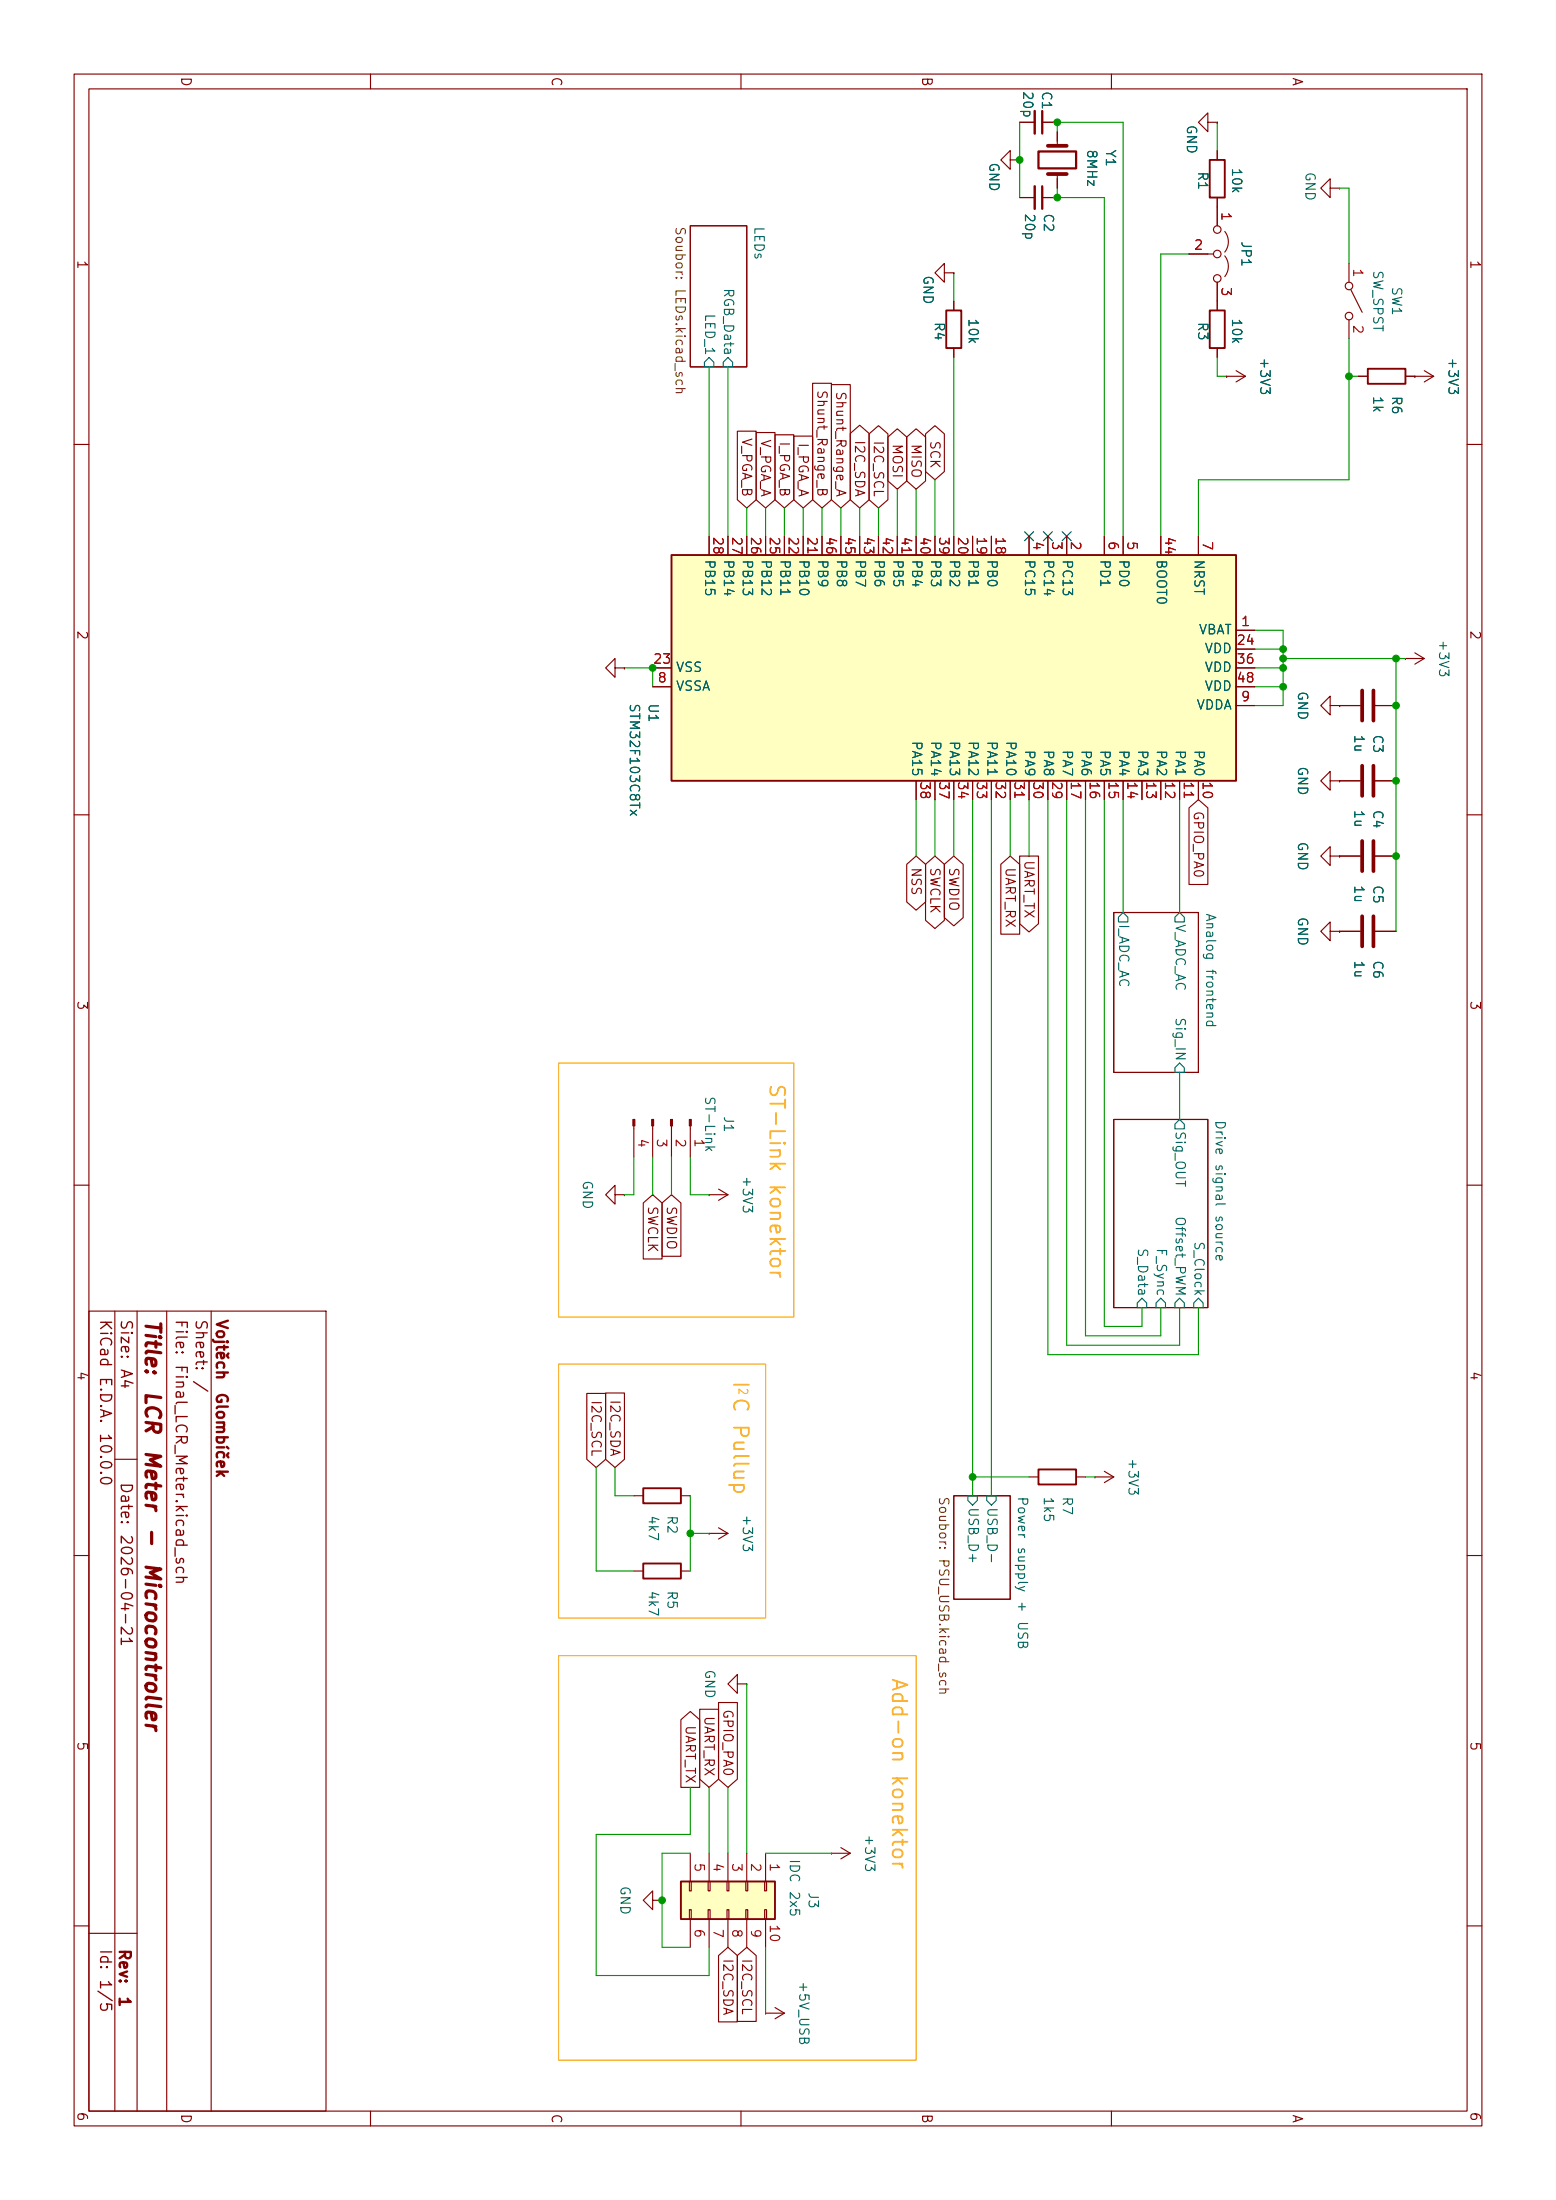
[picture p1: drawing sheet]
<svg xmlns="http://www.w3.org/2000/svg" width="210mm" height="297mm" viewBox="0 0 210 297" stroke-linecap="round" stroke-linejoin="round" font-family="sans-serif">
<g fill="none" stroke="#840000" stroke-width=".15">
<path d="M10 10h190v277h-190zM12 12h186v273h-186zM50 10v2M100 10v2M150 10v2M93.2 30.5h7.6v19h-7.6zM127.5 36.8v-1.2l-1.3 1.2 1.3 1.3v-1.3h1.2M128.7 36.8h.1M10 60h2M198 60h2M83 90.2v-1.3l-1.3 1.3 1.3 1.2v-1.2h1.3M84.3 90.2h.1"/>
<path d="M179.5 95.2v-1.2l-1.2 1.2 1.2 1.3v-1.3h1.3M180.8 95.2h.1M180.8 95.2h2.8M185.6 95.2h2.8M10 110h2M198 110h2M150.3 123.2h11.4v21.6h-11.4zM179.5 125.7v-1.2l-1.2 1.2 1.2 1.3v-1.3h1.3M180.8 125.7h.1M10 160h2M150.3 151.1h12.7v25.4h-12.7zM198 160h2"/>
<path d="M12 177h32v108h-32zM15.5 177v108M18.5 177v108M22.5 177v108M28.5 177v108M15.5 197h3M138.9 199.4h1.3M145.2 199.4h1.3M147.8 199.4h.1M147.8 199.4h2.5M149 198.6l1.3 .8M150.3 199.4l-1.3 .8"/>
<path d="M10 210h2M85.5 201.9h1.3M91.9 201.9h1.3M128.7 201.9h7.6v14h-7.6zM198 210h2M10 260h2M88.1 256.5v-1.2l-1.3 1.2 1.3 1.3v-1.3h1.3M89.4 256.5h.1M112.2 250.2h.1M112.2 250.2h2.6M113.5 249.4l1.3 .8M114.8 250.2l-1.3 .8"/>
<path d="M198 260h2M12 261h6.5M103.3 271.8h.1M103.3 271.8h2.6M104.6 271l1.3 .8M105.9 271.8l-1.3 .7M50 285v2M100 285v2M150 285v2"/>
</g>
<path d="M95.1 48.9l.6-.6 .6 .6v.6h-1.2zM97.6 48.9l.6-.6 .7 .6v.6h-1.3zM151 123.8l.6-.6 .6 .6v.7h-1.2zM158.6 123.8l.6-.6 .6 .6v.7h-1.2zM158.6 151.8l.6-.7 .6 .7v.6h-1.2zM158.6 144.1l.6-.6 .6 .6v.7h-1.2zM154.1 175.3l.7 .6v.6h-1.3v-.6zM156.7 175.3l.6 .6v.6h-1.3v-.6zM158.6 175.9l.6-.6 .6 .6v.6h-1.2zM161.1 175.9l.6-.6 .7 .6v.6h-1.3zM130.6 201.9h1.3v.7l-.6 .6-.7-.6zM133.2 201.9h1.2v.7l-.6 .6-.6-.6z" fill="none" stroke="#006464" stroke-width=".15"/>
<path d="M183.8 93.2v4.1M185.4 93.2v4.1" fill="none" stroke="#840000" stroke-width=".51"/>
<path d="M140.2 198.4h5v2h-5zM86.8 200.9h5.1v2h-5.1z" fill="none" stroke="#840000" stroke-width=".25"/>
<path d="M91.9 254h12.7v5.1h-12.7z" fill="#ffffc2"/>
<path d="M163.3 21.6h2v5.1h-2zM163.3 41.9h2v5.1h-2zM184.6 49.8h5.1v2h-5.1zM86.8 211.1h5.1v2h-5.1zM91.9 254h12.7v5.1h-12.7z" fill="none" stroke="#840000" stroke-width=".25"/>
<g fill="none" stroke="#840000" stroke-width=".15">
<path d="M163 16.5v-1.3l-1.3 1.3 1.3 1.3v-1.3h1.3M164.3 16.5h.1M160.5 34.3h3.3M164.3 20.3v1.3M164.3 26.7v3.8M164.3 38.1v3.8M165.3 31.2a2.26 2.26 0 0 1 0 2.8M165.3 34.5a2.26 2.26 0 0 1 0 2.8M179.5 25.4v-1.3l-1.2 1.3 1.2 1.3v-1.3h1.3M180.8 25.4h.1M182.1 35.6v2.5M182.3 39.1l1.5 3.1"/>
<path d="M164.3 47v1.3M165.6 50.8h.1M165.6 50.8h2.5M166.8 50l1.3 .8M168.1 50.8l-1.3 .8M182.1 43.2v2.5M183.3 50.8h1.3M189.7 50.8h3.8M191 50.8h.1M192.2 50l1.3 .8M193.5 50.8l-1.3 .8M189.7 88.9h.1"/>
<path d="M189.7 88.9h2.5M191 88.1l1.2 .8M192.2 88.9l-1.2 .8M179.5 115.6v-1.3l-1.2 1.3 1.2 1.2v-1.2h1.3M179.5 105.4v-1.3l-1.2 1.3 1.2 1.3v-1.3h1.3M180.8 115.6h.1M180.8 105.4h.1M180.8 105.4h2.8M185.6 105.4h2.8M180.8 125.7h2.8M185.6 125.7h2.8M85.5 212.1h1.3"/>
<path d="M91.9 212.1h1.3M95.7 207h.1M95.7 207h2.5M97 206.2l1.2 .8M98.2 207l-1.2 .8M99.5 227.3v-1.2l-1.3 1.2 1.3 1.3v-1.3h1.3M100.8 227.3h.1M93 254h.3v1.3h-.3zM93 257.8h.3v1.3h-.3zM93.2 250.2v3.8M93.2 259.1v3.8M95.6 254h.2v1.3h-.2z"/>
<path d="M95.6 257.8h.2v1.3h-.2zM95.7 250.2v3.8M95.7 259.1v3.8M98.1 254h.3v1.3h-.3zM98.1 257.8h.3v1.3h-.3zM98.2 250.2v3.8M98.2 259.1v3.8M100.7 254h.2v1.3h-.2zM100.7 257.8h.2v1.3h-.2zM100.8 250.2v3.8M100.8 259.1v3.8M103.2 254h.3v1.3h-.3z"/>
<path d="M103.2 257.8h.3v1.3h-.3zM103.3 250.2v3.8M103.3 259.1v3.8"/>
<circle cx="164.3" cy="31" r=".51"/>
<circle cx="164.3" cy="37.6" r=".51"/>
<circle cx="164.3" cy="34.3" r=".51"/>
<circle cx="182.1" cy="38.6" r=".51"/>
<circle cx="182.1" cy="42.7" r=".51"/>
</g>
<path d="M183.8 103.4v4M185.4 103.4v4M183.8 123.7v4.1M185.4 123.7v4.1" fill="none" stroke="#840000" stroke-width=".51"/>
<path d="M90.6 74.9h76.2v30.5h-76.2z" fill="#ffffc2"/>
<path d="M127.7 41.9h2v5.1h-2zM90.6 74.9h76.2v30.5h-76.2z" fill="none" stroke="#840000" stroke-width=".25"/>
<g fill="none" stroke="#840000" stroke-width=".15">
<path d="M137.6 16.5h2M140.7 16.5h2M142.7 17.8v1.9M164.3 16.5h.1M128.7 36.8h.1M136.3 21.6v-1.3l-1.2 1.3 1.2 1.3v-1.3h1.3M137.6 21.6h.1M137.6 26.7h2M140.7 26.7h2M142.7 23.5v1.9M160.5 34.3h2.5M164.3 20.3v1.3"/>
<path d="M164.3 26.7v3.8M164.3 38.1v3.8M99.5 58.2h2.6v9.3l-1.3 1.1-1.3-1.1zM102.1 58.4h2.5v9.1l-1.3 1.1-1.2-1.1zM104.6 58.7h2.5v8.8l-1.2 1.1-1.3-1.1zM107.1 58.9h2.6v8.6l-1.3 1.1-1.3-1.1zM109.7 51.7h2.5v15.8l-1.3 1.1-1.2-1.1zM112.2 51.9h2.6v15.6l-1.3 1.1-1.3-1.1zM114.8 58.5l1.2-1.1 1.3 1.1v9l-1.3 1.1-1.2-1.1zM117.3 58.6l1.3-1.1 1.2 1.1v8.9l-1.2 1.1-1.3-1.1zM119.8 59l1.3-1.1 1.3 1.1v5.9l-1.3 1.1-1.3-1.1zM122.4 59l1.2-1.1 1.3 1.1v5.9l-1.3 1.1-1.2-1.1z"/>
<path d="M124.9 58.6l1.3-1.1 1.3 1.1v5.1l-1.3 1.1-1.3-1.1zM128.7 40.6v1.3M128.7 47v1.3M164.3 47v1.3M165.6 50.8h.1M183.3 50.8h1.3M189.7 50.8h1.3M191 50.8h.1M95.7 72.4v2.5M98.2 72.4v2.5M100.8 72.4v2.5M103.3 72.4v2.5"/>
<path d="M105.9 72.4v2.5M108.4 72.4v2.5M110.9 72.4v2.5M113.5 72.4v2.5M116 72.4v2.5M118.6 72.4v2.5M121.1 72.4v2.5M123.6 72.4v2.5M126.2 72.4v2.5M128.7 72.4v2.5M131.3 72.4v2.5M133.8 72.4v2.5"/>
<path d="M138.9 72.4v2.5M141.4 72.4v2.5M144 72.4v2.5M149 72.4v2.5M151.6 72.4v2.5M156.7 72.4v2.5M161.7 72.4v2.5M84.3 90.2h.1M88.1 92.7h2.5M88.1 90.2h2.5M166.8 85.1h2.6M166.8 92.7h2.6"/>
<path d="M166.8 95.2h2.6M166.8 90.2h2.6M166.8 87.6h2.6M180.8 95.2h.1M180.8 95.2h2.8M185.6 95.2h2.8M122.4 116.7l1.2-1.1 1.3 1.1v5.1l-1.3 1.1-1.2-1.1zM123.6 105.4v2.5M124.9 116.7l1.3-1.1 1.3 1.1v7.5l-1.3 1.2-1.3-1.2zM126.2 105.4v2.5M127.5 116.7l1.2-1.1 1.3 1.1v7.2l-1.3 1.1-1.2-1.1zM128.7 105.4v2.5"/>
<path d="M131.3 105.4v2.5M133.8 105.4v2.5M135.1 116.7l1.2-1.1 1.3 1.1v9.4h-2.5zM136.3 105.4v2.5M137.6 115.6h2.6v9.1l-1.3 1.1-1.3-1.1zM138.9 105.4v2.5M141.4 105.4v2.5M144 105.4v2.5M146.5 105.4v2.5M149 105.4v2.5M151.6 105.4v2.5M154.1 105.4v2.5"/>
<path d="M156.7 105.4v2.5M159.2 105.4v2.5M160.5 109.1l1.2-1.2 1.3 1.2v10.3h-2.5zM161.7 105.4v2.5M180.8 115.6h.1M180.8 105.4h.1M180.8 115.6h2.8M180.8 105.4h2.8M185.6 115.6h2.8M185.6 105.4h2.8M180.8 125.7h.1M180.8 125.7h2.8"/>
<path d="M185.6 125.7h2.8M85.5 152v4.2M88.1 152v4.2M90.6 152v4.2M93.2 152v4.2M83 161.3v-1.3l-1.3 1.3 1.3 1.3v-1.3h1.3M84.3 161.3h.1M86.8 162.4l1.3-1.1 1.3 1.1v7.6h-2.6zM89.4 162.4l1.2-1.1 1.3 1.1v7.2h-2.5zM95.7 161.3h.1M95.7 161.3h2.5M97 160.5l1.2 .8"/>
<path d="M98.2 161.3l-1.2 .8M79.2 188.1h2.5v8.9l-1.2 1.1-1.3-1.1zM81.7 188.1h2.6v8.9l-1.3 1.1-1.3-1.1zM91.9 232.2l1.3-1.1 1.2 1.1v9.1h-2.5zM94.4 230.8h2.6v9.4l-1.3 1.1-1.3-1.1zM97 229.8h2.5v10.4l-1.3 1.1-1.2-1.1zM97 264l1.2-1.1 1.3 1.1v9h-2.5zM99.5 264l1.3-1.1 1.3 1.1v8.9h-2.6z"/>
</g>
<path d="M141.4 19.7h2.6M141.4 23.5h2.6M183.8 113.5v4.1M185.4 113.5v4.1" fill="none" stroke="#840000" stroke-width=".51"/>
<g fill="#840000" stroke="#840000" stroke-width=".15">
<path d="M93 151.1h.3v.9h-.3z"/>
<path d="M90.5 151.1h.3v.9h-.3z"/>
<path d="M88 151.1h.2v.9h-.2z"/>
<path d="M85.4 151.1h.3v.9h-.3z"/>
</g>
<path d="M140.7 15v3M140.2 20.4h5v2.3h-5zM140.7 25.1v3.1" fill="none" stroke="#840000" stroke-width=".3"/>
<path d="M139.6 15v3M139.6 25.1v3.1" fill="none" stroke="#840000" stroke-width=".33"/>
<g fill="none" stroke="#009600" stroke-width=".15">
<path d="M137.6 16.5v10.2M142.7 17.8v-1.3h8.9v55.9M164.3 16.5v3.8M128.7 36.8v3.8M142.7 25.4v1.3h6.3v45.7M160.5 34.3h-3.8v38.1M180.8 25.4h1.3v10.2M95.7 49.5v22.9M98.2 49.5v22.9M128.7 48.3v24.1M164.3 48.3v2.5h1.3M182.1 45.7v19.1h-20.4v7.6"/>
<path d="M182.1 50.8h1.2M100.8 68.6v3.8M103.3 68.6v3.8M105.9 68.6v3.8M108.4 68.6v3.8M110.9 68.6v3.8M113.5 68.6v3.8M116 68.6v3.8M118.6 68.6v3.8M121.1 66v6.4M123.6 66v6.4M126.2 64.8v7.6"/>
<path d="M84.3 90.2h3.8v2.5M169.4 92.7h3.8M169.4 85.1h3.8v10.1h-3.8M169.4 87.6h3.8M169.4 90.2h3.8M173.2 88.9h16.5M188.4 88.9v36.8M123.6 107.9v7.7M126.2 107.9v7.7M128.7 107.9v7.7M131.3 107.9v94M133.8 107.9v94"/>
<path d="M136.3 107.9v7.7M138.9 107.9v7.7M141.4 107.9v75h20.3v-6.4M144 107.9v73.7h15.2v-5.1M146.5 107.9v72.4h10.2v-3.8M149 107.9v71.2h5.1v-2.6M151.6 107.9v15.3M159.2 107.9v15.3M85.5 156.2v5.1h-1.2M88.1 156.2v5.1M90.6 156.2v5.1M93.2 156.2v5.1h2.5"/>
<path d="M159.2 144.8v6.3M80.5 198.1v14h5M83 198.1v3.8h2.5M131.3 199.4h7.6M146.5 199.4h1.3M93.2 201.9v10.2M93.2 207h2.5M100.8 227.3v22.9M93.2 241.3v6.3h-12.7v19.1h15.2v-3.8M93.2 250.2h-3.8v12.7h3.8M95.7 241.3v8.9M98.2 241.3v8.9"/>
<path d="M103.3 250.2h8.9M103.3 262.9v8.9"/>
</g>
<path d="M138.3 71.8l1.2 1.2M139.5 71.8l-1.2 1.2M140.8 71.8l1.2 1.2M142 71.8l-1.2 1.2M143.4 71.8l1.2 1.2M144.6 71.8l-1.2 1.2" fill="none" stroke="#000084" stroke-width=".15"/>
<path d="M75.4 143.5h31.7v34.3h-31.7zM75.4 184.1h27.9v34.3h-27.9zM75.4 223.5h48.2v54.6h-48.2z" fill="none" stroke="#ff9500" stroke-width=".15"/>
<g fill="#009600" stroke="#009600" stroke-width=".13">
<circle cx="89.4" cy="256.5" r=".46"/>
<circle cx="93.2" cy="207" r=".46"/>
<circle cx="173.2" cy="92.7" r=".46"/>
<circle cx="188.4" cy="95.2" r=".46"/>
<circle cx="173.2" cy="87.6" r=".46"/>
<circle cx="188.4" cy="88.9" r=".46"/>
<circle cx="173.2" cy="90.2" r=".46"/>
<circle cx="173.2" cy="88.9" r=".46"/>
<circle cx="188.4" cy="115.6" r=".46"/>
<circle cx="188.4" cy="105.4" r=".46"/>
<circle cx="182.1" cy="50.8" r=".46"/>
<circle cx="88.1" cy="90.2" r=".46"/>
<circle cx="137.6" cy="21.6" r=".46"/>
<circle cx="142.7" cy="26.7" r=".46"/>
<circle cx="142.7" cy="16.5" r=".46"/>
<circle cx="131.3" cy="199.4" r=".46"/>
</g>
<g font-size="2" fill="#ffba00">
<text x="103.4" y="146.1" transform="rotate(90 103.4 146.1)">ST-Link</text>
<text x="103.4" y="159.6" transform="rotate(90 103.4 159.6)">konektor</text>
<text x="98.5" y="186.3" transform="rotate(90 98.5 186.3)">I C</text>
<text x="98.5" y="192.1" transform="rotate(90 98.5 192.1)">Pullup</text>
<text x="119.9" y="226.4" transform="rotate(90 119.9 226.4)">Add-on</text>
<text x="119.9" y="239.4" transform="rotate(90 119.9 239.4)">konektor</text>
</g>
<g font-size="2" fill="#840000">
<text x="19.1" y="178" transform="rotate(90 19.1 178)">Title:</text>
<text x="19.1" y="187.7" transform="rotate(90 19.1 187.7)">LCR</text>
<text x="19.1" y="195.6" transform="rotate(90 19.1 195.6)">Meter</text>
<text x="19.1" y="206" transform="rotate(90 19.1 206)">-</text>
<text x="19.1" y="210.8" transform="rotate(90 19.1 210.8)">Microcontroller</text>
</g>
<g font-size="1.5" fill="#840000">
<text x="13.1" y="178" transform="rotate(90 13.1 178)">KiCad</text>
<text x="15.9" y="178" transform="rotate(90 15.9 178)">Size:</text>
<text x="23.3" y="178" transform="rotate(90 23.3 178)">File:</text>
<text x="26" y="178" transform="rotate(90 26 178)">Sheet:</text>
<text x="28.8" y="178" transform="rotate(90 28.8 178)">Vojtěch</text>
<text x="13.1" y="185.7" transform="rotate(90 13.1 185.7)">E.D.A.</text>
<text x="15.9" y="184.7" transform="rotate(90 15.9 184.7)">A4</text>
<text x="23.3" y="184.1" transform="rotate(90 23.3 184.1)">Final_LCR_Meter.kicad_sch</text>
<text x="26" y="186.2" transform="rotate(90 26 186.2)">/</text>
<text x="28.8" y="187.9" transform="rotate(90 28.8 187.9)">Glombíček</text>
<text x="13.1" y="193.3" transform="rotate(90 13.1 193.3)">10.0.0</text>
<text x="15.9" y="200" transform="rotate(90 15.9 200)">Date:</text>
<text x="15.9" y="207" transform="rotate(90 15.9 207)">2026-04-21</text>
<text x="13.1" y="263" transform="rotate(90 13.1 263)">Id:</text>
<text x="15.7" y="263" transform="rotate(90 15.7 263)">Rev:</text>
<text x="13.1" y="267.1" transform="rotate(90 13.1 267.1)">1/5</text>
<text x="15.7" y="269.4" transform="rotate(90 15.7 269.4)">1</text>
</g>
<g font-size="1.3" fill="#840000">
<text x="24.1" y="10.3" transform="rotate(90 24.1 10.3)">D</text>
<text x="74.1" y="10.3" transform="rotate(90 74.1 10.3)">C</text>
<text x="124.1" y="10.3" transform="rotate(90 124.1 10.3)">B</text>
<text x="174.1" y="10.3" transform="rotate(90 174.1 10.3)">A</text>
<text x="10.1" y="35" transform="rotate(90 10.1 35)">1</text>
<text x="198.1" y="35" transform="rotate(90 198.1 35)">1</text>
<text x="110" y="52.6" transform="rotate(90 110 52.6)">Shunt_Range_B</text>
<text x="112.5" y="52.7" transform="rotate(90 112.5 52.7)">Shunt_Range_A</text>
<text x="99.8" y="59" transform="rotate(90 99.8 59)">V_PGA_B</text>
<text x="102.4" y="59.2" transform="rotate(90 102.4 59.2)">V_PGA_A</text>
<text x="104.9" y="59.5" transform="rotate(90 104.9 59.5)">I_PGA_B</text>
<text x="107.5" y="59.7" transform="rotate(90 107.5 59.7)">I_PGA_A</text>
<text x="115.1" y="59.3" transform="rotate(90 115.1 59.3)">I2C_SDA</text>
<text x="117.6" y="59.4" transform="rotate(90 117.6 59.4)">I2C_SCL</text>
<text x="120.2" y="59.8" transform="rotate(90 120.2 59.8)">MOSI</text>
<text x="122.7" y="59.8" transform="rotate(90 122.7 59.8)">MISO</text>
<text x="125.2" y="59.4" transform="rotate(90 125.2 59.4)">SCK</text>
<text x="10.1" y="85" transform="rotate(90 10.1 85)">2</text>
<text x="198.1" y="85" transform="rotate(90 198.1 85)">2</text>
<text x="160.8" y="109.4" transform="rotate(90 160.8 109.4)">GPIO_PA0</text>
<text x="122.7" y="117" transform="rotate(90 122.7 117)">NSS</text>
<text x="125.2" y="117" transform="rotate(90 125.2 117)">SWCLK</text>
<text x="127.8" y="117" transform="rotate(90 127.8 117)">SWDIO</text>
<text x="135.4" y="117" transform="rotate(90 135.4 117)">UART_RX</text>
<text x="137.9" y="116" transform="rotate(90 137.9 116)">UART_TX</text>
<text x="10.1" y="135" transform="rotate(90 10.1 135)">3</text>
<text x="198.1" y="135" transform="rotate(90 198.1 135)">3</text>
<text x="87.1" y="162.7" transform="rotate(90 87.1 162.7)">SWCLK</text>
<text x="89.7" y="162.7" transform="rotate(90 89.7 162.7)">SWDIO</text>
<text x="10.1" y="185" transform="rotate(90 10.1 185)">4</text>
<text x="198.1" y="185" transform="rotate(90 198.1 185)">4</text>
<text x="79.5" y="188.9" transform="rotate(90 79.5 188.9)">I2C_SCL</text>
<text x="82.1" y="188.9" transform="rotate(90 82.1 188.9)">I2C_SDA</text>
<text x="92.2" y="232.8" transform="rotate(90 92.2 232.8)">UART_TX</text>
<text x="94.8" y="231.6" transform="rotate(90 94.8 231.6)">UART_RX</text>
<text x="97.3" y="230.7" transform="rotate(90 97.3 230.7)">GPIO_PA0</text>
<text x="10.1" y="235" transform="rotate(90 10.1 235)">5</text>
<text x="198.1" y="235" transform="rotate(90 198.1 235)">5</text>
<text x="97.3" y="264.3" transform="rotate(90 97.3 264.3)">I2C_SDA</text>
<text x="99.8" y="264.3" transform="rotate(90 99.8 264.3)">I2C_SCL</text>
<text x="10.1" y="285" transform="rotate(90 10.1 285)">6</text>
<text x="24.1" y="285.3" transform="rotate(90 24.1 285.3)">D</text>
<text x="74.1" y="285.3" transform="rotate(90 74.1 285.3)">C</text>
<text x="124.1" y="285.3" transform="rotate(90 124.1 285.3)">B</text>
<text x="174.1" y="285.3" transform="rotate(90 174.1 285.3)">A</text>
<text x="198.1" y="285" transform="rotate(90 198.1 285)">6</text>
</g>
<g font-size="1.3" fill="#006464">
<text x="137.8" y="12.2" transform="rotate(90 137.8 12.2)">20p</text>
<text x="140.3" y="12.2" transform="rotate(90 140.3 12.2)">C1</text>
<text x="159.9" y="16.8" transform="rotate(90 159.9 16.8)">GND</text>
<text x="133.2" y="21.8" transform="rotate(90 133.2 21.8)">GND</text>
<text x="146.4" y="20.1" transform="rotate(90 146.4 20.1)">8MHz</text>
<text x="148.9" y="20.1" transform="rotate(90 148.9 20.1)">Y1</text>
<text x="161.4" y="23" transform="rotate(90 161.4 23)">R1</text>
<text x="166" y="22.6" transform="rotate(90 166 22.6)">10k</text>
<text x="175.9" y="23.1" transform="rotate(90 175.9 23.1)">GND</text>
<text x="138" y="28.7" transform="rotate(90 138 28.7)">20p</text>
<text x="140.6" y="28.7" transform="rotate(90 140.6 28.7)">C2</text>
<text x="101.5" y="30.5" transform="rotate(90 101.5 30.5)">LEDs</text>
<text x="167.2" y="32.5" transform="rotate(90 167.2 32.5)">JP1</text>
<text x="97.4" y="38.8" transform="rotate(90 97.4 38.8)">RGB_Data</text>
<text x="124.3" y="37.1" transform="rotate(90 124.3 37.1)">GND</text>
<text x="185" y="36.4" transform="rotate(90 185 36.4)">SW_SPST</text>
<text x="187.6" y="38.6" transform="rotate(90 187.6 38.6)">SW1</text>
<text x="94.8" y="42.2" transform="rotate(90 94.8 42.2)">LED_1</text>
<text x="125.8" y="43.4" transform="rotate(90 125.8 43.4)">R4</text>
<text x="130.4" y="42.9" transform="rotate(90 130.4 42.9)">10k</text>
<text x="161.4" y="43.4" transform="rotate(90 161.4 43.4)">R3</text>
<text x="166" y="42.9" transform="rotate(90 166 42.9)">10k</text>
<text x="169.8" y="48.2" transform="rotate(90 169.8 48.2)">+3V3</text>
<text x="185" y="53.3" transform="rotate(90 185 53.3)">1k</text>
<text x="187.6" y="53.3" transform="rotate(90 187.6 53.3)">R6</text>
<text x="195.2" y="48.2" transform="rotate(90 195.2 48.2)">+3V3</text>
<text x="94.8" y="75.4" transform="rotate(90 94.8 75.4)">PB15</text>
<text x="97.4" y="75.4" transform="rotate(90 97.4 75.4)">PB14</text>
<text x="99.9" y="75.4" transform="rotate(90 99.9 75.4)">PB13</text>
<text x="102.5" y="75.4" transform="rotate(90 102.5 75.4)">PB12</text>
<text x="105" y="75.4" transform="rotate(90 105 75.4)">PB11</text>
<text x="107.5" y="75.4" transform="rotate(90 107.5 75.4)">PB10</text>
<text x="110.1" y="75.4" transform="rotate(90 110.1 75.4)">PB9</text>
<text x="112.6" y="75.4" transform="rotate(90 112.6 75.4)">PB8</text>
<text x="115.2" y="75.4" transform="rotate(90 115.2 75.4)">PB7</text>
<text x="117.7" y="75.4" transform="rotate(90 117.7 75.4)">PB6</text>
<text x="120.2" y="75.4" transform="rotate(90 120.2 75.4)">PB5</text>
<text x="122.8" y="75.4" transform="rotate(90 122.8 75.4)">PB4</text>
<text x="125.3" y="75.4" transform="rotate(90 125.3 75.4)">PB3</text>
<text x="127.9" y="75.4" transform="rotate(90 127.9 75.4)">PB2</text>
<text x="130.4" y="75.4" transform="rotate(90 130.4 75.4)">PB1</text>
<text x="132.9" y="75.4" transform="rotate(90 132.9 75.4)">PB0</text>
<text x="138" y="75.4" transform="rotate(90 138 75.4)">PC15</text>
<text x="140.6" y="75.4" transform="rotate(90 140.6 75.4)">PC14</text>
<text x="143.1" y="75.4" transform="rotate(90 143.1 75.4)">PC13</text>
<text x="148.2" y="75.4" transform="rotate(90 148.2 75.4)">PD1</text>
<text x="150.7" y="75.4" transform="rotate(90 150.7 75.4)">PD0</text>
<text x="155.8" y="75.4" transform="rotate(90 155.8 75.4)">BOOT0</text>
<text x="160.9" y="75.4" transform="rotate(90 160.9 75.4)">NRST</text>
<text x="161.7" y="86">VBAT</text>
<text x="162.5" y="88.5">VDD</text>
<text x="193.9" y="86.3" transform="rotate(90 193.9 86.3)">+3V3</text>
<text x="84.7" y="94.9" transform="rotate(90 84.7 94.9)">STM32F103C8Tx</text>
<text x="87.2" y="94.9" transform="rotate(90 87.2 94.9)">U1</text>
<text x="91.1" y="93.6">VSSA</text>
<text x="91.1" y="91">VSS</text>
<text x="162.5" y="91">VDD</text>
<text x="162.5" y="93.6">VDD</text>
<text x="174.9" y="93.2" transform="rotate(90 174.9 93.2)">GND</text>
<text x="122.8" y="99.9" transform="rotate(90 122.8 99.9)">PA15</text>
<text x="125.3" y="99.9" transform="rotate(90 125.3 99.9)">PA14</text>
<text x="127.9" y="99.9" transform="rotate(90 127.9 99.9)">PA13</text>
<text x="130.4" y="99.9" transform="rotate(90 130.4 99.9)">PA12</text>
<text x="132.9" y="99.9" transform="rotate(90 132.9 99.9)">PA11</text>
<text x="135.5" y="99.9" transform="rotate(90 135.5 99.9)">PA10</text>
<text x="138" y="101.1" transform="rotate(90 138 101.1)">PA9</text>
<text x="140.6" y="101.1" transform="rotate(90 140.6 101.1)">PA8</text>
<text x="143.1" y="101.1" transform="rotate(90 143.1 101.1)">PA7</text>
<text x="145.6" y="101.1" transform="rotate(90 145.6 101.1)">PA6</text>
<text x="148.2" y="101.1" transform="rotate(90 148.2 101.1)">PA5</text>
<text x="150.7" y="101.1" transform="rotate(90 150.7 101.1)">PA4</text>
<text x="153.3" y="101.1" transform="rotate(90 153.3 101.1)">PA3</text>
<text x="155.8" y="101.1" transform="rotate(90 155.8 101.1)">PA2</text>
<text x="158.3" y="101.1" transform="rotate(90 158.3 101.1)">PA1</text>
<text x="160.9" y="101.1" transform="rotate(90 160.9 101.1)">PA0</text>
<text x="161.4" y="96.1">VDDA</text>
<text x="182.5" y="99.1" transform="rotate(90 182.5 99.1)">1u</text>
<text x="185" y="99.1" transform="rotate(90 185 99.1)">C3</text>
<text x="174.9" y="103.4" transform="rotate(90 174.9 103.4)">GND</text>
<text x="174.9" y="113.5" transform="rotate(90 174.9 113.5)">GND</text>
<text x="182.5" y="109.2" transform="rotate(90 182.5 109.2)">1u</text>
<text x="185" y="109.2" transform="rotate(90 185 109.2)">C4</text>
<text x="182.5" y="119.4" transform="rotate(90 182.5 119.4)">1u</text>
<text x="185" y="119.4" transform="rotate(90 185 119.4)">C5</text>
<text x="150.7" y="124.7" transform="rotate(90 150.7 124.7)">I_ADC_AC</text>
<text x="158.3" y="124.7" transform="rotate(90 158.3 124.7)">V_ADC_AC</text>
<text x="162.5" y="123.2" transform="rotate(90 162.5 123.2)">Analog</text>
<text x="174.9" y="123.7" transform="rotate(90 174.9 123.7)">GND</text>
<text x="162.5" y="130.7" transform="rotate(90 162.5 130.7)">frontend</text>
<text x="182.5" y="129.5" transform="rotate(90 182.5 129.5)">1u</text>
<text x="185" y="129.5" transform="rotate(90 185 129.5)">C6</text>
<text x="158.3" y="137.3" transform="rotate(90 158.3 137.3)">Sig_IN</text>
<text x="94.8" y="147.9" transform="rotate(90 94.8 147.9)">ST-Link</text>
<text x="97.4" y="150.6" transform="rotate(90 97.4 150.6)">J1</text>
<text x="158.3" y="152.6" transform="rotate(90 158.3 152.6)">Sig_OUT</text>
<text x="163.7" y="151.1" transform="rotate(90 163.7 151.1)">Drive</text>
<text x="78.3" y="159.3" transform="rotate(90 78.3 159.3)">GND</text>
<text x="99.9" y="158.6" transform="rotate(90 99.9 158.6)">+3V3</text>
<text x="163.7" y="157" transform="rotate(90 163.7 157)">signal</text>
<text x="158.3" y="164.1" transform="rotate(90 158.3 164.1)">Offset_PWM</text>
<text x="160.9" y="167.5" transform="rotate(90 160.9 167.5)">S_Clock</text>
<text x="163.7" y="163.9" transform="rotate(90 163.7 163.9)">source</text>
<text x="153.3" y="168.4" transform="rotate(90 153.3 168.4)">S_Data</text>
<text x="155.8" y="168.4" transform="rotate(90 155.8 168.4)">F_Sync</text>
<text x="152" y="196.7" transform="rotate(90 152 196.7)">+3V3</text>
<text x="130.4" y="203.4" transform="rotate(90 130.4 203.4)">USB_D+</text>
<text x="132.9" y="203.4" transform="rotate(90 132.9 203.4)">USB_D-</text>
<text x="137.1" y="201.9" transform="rotate(90 137.1 201.9)">Power</text>
<text x="140.6" y="201.9" transform="rotate(90 140.6 201.9)">1k5</text>
<text x="143.1" y="201.9" transform="rotate(90 143.1 201.9)">R7</text>
<text x="87.2" y="204.5" transform="rotate(90 87.2 204.5)">4k7</text>
<text x="89.8" y="204.5" transform="rotate(90 89.8 204.5)">R2</text>
<text x="99.9" y="204.4" transform="rotate(90 99.9 204.4)">+3V3</text>
<text x="137.1" y="208.7" transform="rotate(90 137.1 208.7)">supply</text>
<text x="87.2" y="214.6" transform="rotate(90 87.2 214.6)">4k7</text>
<text x="89.8" y="214.6" transform="rotate(90 89.8 214.6)">R5</text>
<text x="137.1" y="216" transform="rotate(90 137.1 216)">+</text>
<text x="137.1" y="218.7" transform="rotate(90 137.1 218.7)">USB</text>
<text x="94.8" y="225.3" transform="rotate(90 94.8 225.3)">GND</text>
<text x="106.3" y="250.9" transform="rotate(90 106.3 250.9)">IDC</text>
<text x="116.4" y="247.5" transform="rotate(90 116.4 247.5)">+3V3</text>
<text x="83.4" y="254.5" transform="rotate(90 83.4 254.5)">GND</text>
<text x="106.3" y="255.2" transform="rotate(90 106.3 255.2)">2x5</text>
<text x="108.8" y="255.3" transform="rotate(90 108.8 255.3)">J3</text>
<text x="107.5" y="267.4" transform="rotate(90 107.5 267.4)">+5V_USB</text>
</g>
<g font-size="1.3" fill="#a90000">
<text x="164.5" y="28.5" transform="rotate(90 164.5 28.5)">1</text>
<text x="161" y="34">2</text>
<text x="164.5" y="38.7" transform="rotate(90 164.5 38.7)">3</text>
<text x="182.3" y="36.1" transform="rotate(90 182.3 36.1)">1</text>
<text x="182.3" y="43.7" transform="rotate(90 182.3 43.7)">2</text>
<text x="96" y="72.3" transform="rotate(90 96 72.3)">28</text>
<text x="98.5" y="72.3" transform="rotate(90 98.5 72.3)">27</text>
<text x="101" y="72.3" transform="rotate(90 101 72.3)">26</text>
<text x="103.6" y="72.3" transform="rotate(90 103.6 72.3)">25</text>
<text x="106.1" y="72.3" transform="rotate(90 106.1 72.3)">22</text>
<text x="108.7" y="72.3" transform="rotate(90 108.7 72.3)">21</text>
<text x="111.2" y="72.3" transform="rotate(90 111.2 72.3)">46</text>
<text x="113.7" y="72.3" transform="rotate(90 113.7 72.3)">45</text>
<text x="116.3" y="72.3" transform="rotate(90 116.3 72.3)">43</text>
<text x="118.8" y="72.3" transform="rotate(90 118.8 72.3)">42</text>
<text x="121.4" y="72.3" transform="rotate(90 121.4 72.3)">41</text>
<text x="123.9" y="72.3" transform="rotate(90 123.9 72.3)">40</text>
<text x="126.4" y="72.3" transform="rotate(90 126.4 72.3)">39</text>
<text x="129" y="72.3" transform="rotate(90 129 72.3)">20</text>
<text x="131.5" y="72.3" transform="rotate(90 131.5 72.3)">19</text>
<text x="134.1" y="72.3" transform="rotate(90 134.1 72.3)">18</text>
<text x="139.1" y="73" transform="rotate(90 139.1 73)">4</text>
<text x="141.7" y="73" transform="rotate(90 141.7 73)">3</text>
<text x="144.2" y="73" transform="rotate(90 144.2 73)">2</text>
<text x="149.3" y="73" transform="rotate(90 149.3 73)">6</text>
<text x="151.8" y="73" transform="rotate(90 151.8 73)">5</text>
<text x="156.9" y="72.3" transform="rotate(90 156.9 72.3)">44</text>
<text x="162" y="73" transform="rotate(90 162 73)">7</text>
<text x="88" y="89.9">23</text>
<text x="166.8" y="87.4">24</text>
<text x="166.8" y="89.9">36</text>
<text x="167.4" y="84.8">1</text>
<text x="88.7" y="92.5">8</text>
<text x="166.8" y="92.5">48</text>
<text x="167.4" y="95">9</text>
<text x="123.9" y="105.4" transform="rotate(90 123.9 105.4)">38</text>
<text x="126.4" y="105.4" transform="rotate(90 126.4 105.4)">37</text>
<text x="129" y="105.4" transform="rotate(90 129 105.4)">34</text>
<text x="131.5" y="105.4" transform="rotate(90 131.5 105.4)">33</text>
<text x="134.1" y="105.4" transform="rotate(90 134.1 105.4)">32</text>
<text x="136.6" y="105.4" transform="rotate(90 136.6 105.4)">31</text>
<text x="139.1" y="105.4" transform="rotate(90 139.1 105.4)">30</text>
<text x="141.7" y="105.4" transform="rotate(90 141.7 105.4)">29</text>
<text x="144.2" y="105.4" transform="rotate(90 144.2 105.4)">17</text>
<text x="146.8" y="105.4" transform="rotate(90 146.8 105.4)">16</text>
<text x="149.3" y="105.4" transform="rotate(90 149.3 105.4)">15</text>
<text x="151.8" y="105.4" transform="rotate(90 151.8 105.4)">14</text>
<text x="154.4" y="105.4" transform="rotate(90 154.4 105.4)">13</text>
<text x="156.9" y="105.4" transform="rotate(90 156.9 105.4)">12</text>
<text x="159.5" y="105.4" transform="rotate(90 159.5 105.4)">11</text>
<text x="162" y="105.4" transform="rotate(90 162 105.4)">10</text>
<text x="85.8" y="153.6" transform="rotate(90 85.8 153.6)">4</text>
<text x="88.3" y="153.6" transform="rotate(90 88.3 153.6)">3</text>
<text x="90.9" y="153.6" transform="rotate(90 90.9 153.6)">2</text>
<text x="93.4" y="153.6" transform="rotate(90 93.4 153.6)">1</text>
<text x="93.4" y="251.4" transform="rotate(90 93.4 251.4)">5</text>
<text x="96" y="251.4" transform="rotate(90 96 251.4)">4</text>
<text x="98.5" y="251.4" transform="rotate(90 98.5 251.4)">3</text>
<text x="101" y="251.4" transform="rotate(90 101 251.4)">2</text>
<text x="103.6" y="251.4" transform="rotate(90 103.6 251.4)">1</text>
<text x="93.4" y="260.3" transform="rotate(90 93.4 260.3)">6</text>
<text x="96" y="260.3" transform="rotate(90 96 260.3)">7</text>
<text x="98.5" y="260.3" transform="rotate(90 98.5 260.3)">8</text>
<text x="101" y="260.3" transform="rotate(90 101 260.3)">9</text>
<text x="103.6" y="259.7" transform="rotate(90 103.6 259.7)">10</text>
</g>
<g font-size="1.3" fill="#725600">
<text x="90.9" y="30.5" transform="rotate(90 90.9 30.5)">Soubor:</text>
<text x="90.9" y="38.8" transform="rotate(90 90.9 38.8)">LEDs.kicad_sch</text>
<text x="126.4" y="201.9" transform="rotate(90 126.4 201.9)">Soubor:</text>
<text x="126.4" y="210.3" transform="rotate(90 126.4 210.3)">PSU_USB.kicad_sch</text>
</g>
<text font-size="1.2" fill="#ffba00" x="99.4" y="187.3" transform="rotate(90 99.4 187.3)">2</text>
</svg>
